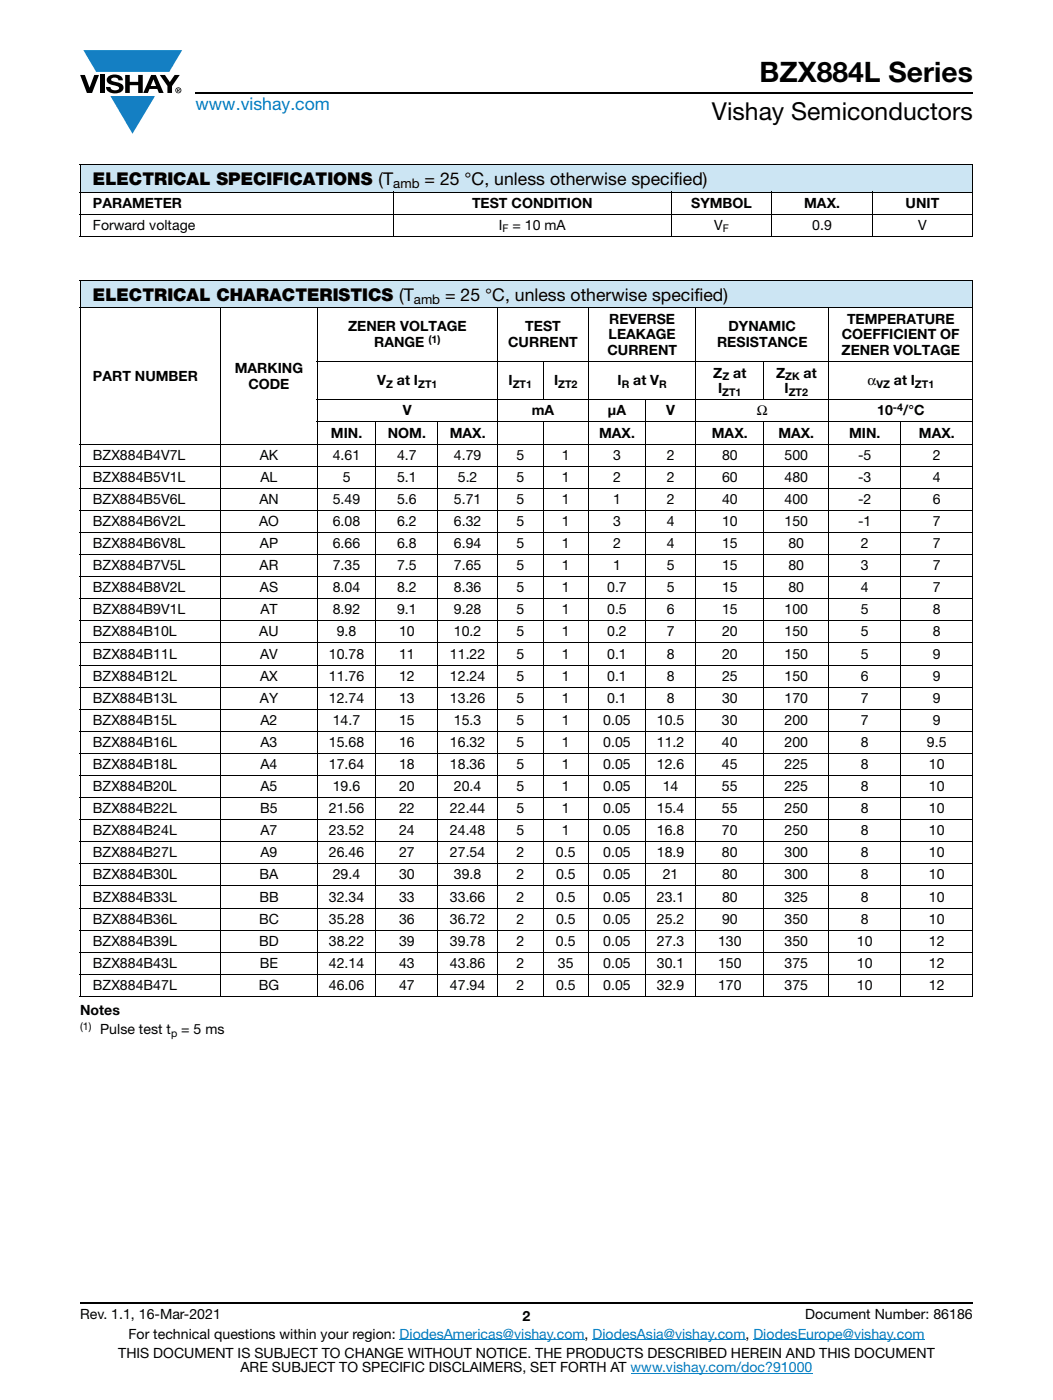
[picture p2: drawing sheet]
<svg xmlns="http://www.w3.org/2000/svg" width="210mm" height="279mm" viewBox="0 0 210 279" stroke-linecap="round" stroke-linejoin="round" font-family="sans-serif">
<g fill="#147fc3">
<path d="M16.6 10h19.7l-2.5 4.3h-1.2h-13.4z"/>
<path d="M22 19.2h8.9l-4.5 7.5z"/>
</g>
<g fill="#000">
<path d="M16 15h.9l1 2.5 .9-2.5h.9l-1.3 3.6h-1.1zM19.9 15h.9v3.6h-.9zM21.6 15.3a2.1 2.1 0 0 1 2.8 .3l.1 .4h-.9a.79 .79 0 0 0-.7-.5 .79 .79 0 0 0-.7 .4l.2 .3 1 .2a1.08 1.08 0 0 1 1.2 1 1.08 1.08 0 0 1-1.1 1.2 1.73 1.73 0 0 1-2.4-1.2h.9a.96 .96 0 0 0 .8 .6 .96 .96 0 0 0 1-.4 1.31 1.31 0 0 0-1.3-.6 1.03 1.03 0 0 1-1-.6 1.03 1.03 0 0 1 .1-1.1zM25 15h.9v1.3h1.7v-1.3h.9v3.6h-.9v-1.6h-1.7v1.6h-.9zM31.9 15h1l1 1.4 .9-1.4h1l-1.5 2.2v1.4h-.9v-1.4z"/>
<path d="M30.6 15.8l.5 1.4h-1zM30.1 15l-1.5 3.6h.9l.3-.8h1.6l.3 .8h.9l-1.5-3.6z"/>
<path d="M35.5 17.8h.2v.2h-.2zM35.3 17.7v.7h.2v-.3l.3 .3-.1-.3 .1-.2v-.2z"/>
<path d="M35.1 18a.46 .46 0 0 1 .9 0 .46 .46 0 0 1-.9 0zM35 18a.6 .6 0 0 0 1.2 0 .6 .6 0 0 0-1.2 0z"/>
</g>
<path d="M39 18.6h155M16 260h178" fill="none" stroke="#000" stroke-width=".36"/>
<path d="M79.7 267.4h36.9M118.2 267.4h30.5M125.8 274h36.2M150.2 267.4h34.2" fill="none" stroke="#007ec4" stroke-width=".2"/>
<path d="M16 32.8h178v5.5h-178z" fill="#cce5f3"/>
<g fill="#fff">
<path d="M16 38.3h62.4v4.4h-62.4z"/>
<path d="M78.4 38.3h55.5v4.4h-55.5z"/>
<path d="M133.9 38.3h20v4.4h-20z"/>
<path d="M153.9 38.3h20v4.4h-20z"/>
<path d="M173.9 38.3h20.1v4.4h-20.1z"/>
</g>
<path d="M16 56h178v5.5h-178z" fill="#cce5f3"/>
<g fill="#fff">
<path d="M16 61.5h28v27.1h-28z"/>
<path d="M44 61.5h19.2v27.1h-19.2z"/>
<path d="M63.2 61.5h36v10.7h-36z"/>
<path d="M99.2 61.5h18.2v10.7h-18.2z"/>
<path d="M117.4 61.5h21.3v10.7h-21.3z"/>
<path d="M138.7 61.5h26.6v10.7h-26.6z"/>
<path d="M165.3 61.5h28.7v10.7h-28.7z"/>
<path d="M63.2 72.2h36v7.6h-36z"/>
<path d="M99.2 72.2h9.1v7.6h-9.1z"/>
<path d="M108.3 72.2h9.1v7.6h-9.1z"/>
<path d="M117.4 72.2h21.3v7.6h-21.3z"/>
<path d="M138.7 72.2h13.6v7.6h-13.6z"/>
<path d="M152.3 72.2h13v7.6h-13z"/>
<path d="M165.3 72.2h28.7v7.6h-28.7z"/>
<path d="M63.2 79.8h36v4.4h-36z"/>
<path d="M99.2 79.8h18.2v4.4h-18.2z"/>
<path d="M117.4 79.8h11.3v4.4h-11.3z"/>
<path d="M128.7 79.8h10v4.4h-10z"/>
<path d="M138.7 79.8h26.6v4.4h-26.6z"/>
<path d="M165.3 79.8h28.7v4.4h-28.7z"/>
<path d="M63.2 84.2h11.8v4.4h-11.8z"/>
<path d="M75 84.2h12.3v4.4h-12.3z"/>
<path d="M87.3 84.2h11.9v4.4h-11.9z"/>
<path d="M99.2 84.2h29.5v4.4h-29.5z"/>
<path d="M128.7 84.2h23.6v4.4h-23.6z"/>
<path d="M152.3 84.2h13v4.4h-13z"/>
<path d="M165.3 84.2h14.3v4.4h-14.3z"/>
<path d="M179.6 84.2h14.4v4.4h-14.4z"/>
</g>
<g fill="none" stroke="#000" stroke-width=".2">
<path d="M15.9 32.8h178.2M15.9 38.3h178.2M16 32.9v14.1M78.4 38.2v9M133.9 38.2v9M153.9 38.2v9M173.9 38.2v9M194 32.9v14.1M15.9 42.7h178.2M15.9 47.1h178.2M15.9 56h178.2M16 56v142.8"/>
<path d="M194 56v142.8M15.9 61.5h178.2M44 61.4v137.6M63.2 72.2h130.9M63.2 79.8h130.9M63.2 61.4v137.6M99.2 61.4v137.6M108.3 72.1v7.8M117.4 61.4v137.6M128.7 79.7v119.3M138.7 61.4v137.6M152.3 72.1v7.8"/>
<path d="M165.3 61.4v137.6M15.9 88.6h178.2M15.9 93h178.2M15.9 97.4h178.2M63.2 84.2h130.9M75 84.1v114.9M87.3 84.1v114.9M108.3 84.1v114.9M152.3 84.1v114.9M179.6 84.1v114.9M15.9 101.8h178.2M15.9 106.3h178.2"/>
<path d="M15.9 110.7h178.2M15.9 115.1h178.2M15.9 119.5h178.2M15.9 123.9h178.2M15.9 128.3h178.2M15.9 132.7h178.2M15.9 137.1h178.2M15.9 141.5h178.2M15.9 146h178.2M15.9 150.4h178.2M15.9 154.8h178.2M15.9 159.2h178.2"/>
<path d="M15.9 163.6h178.2M15.9 168h178.2M15.9 172.4h178.2M15.9 176.8h178.2M15.9 181.2h178.2M15.9 185.6h178.2M15.9 190h178.2M15.9 194.5h178.2M15.9 198.9h178.2"/>
</g>
<text font-size="5.6" x="151.5" y="16.4">BZX884L Series</text>
<text font-size="4.9" x="142" y="23.9">Vishay Semiconductors</text>
<text font-size="3.5" fill="#007ec4" x="39" y="22">www.vishay.com</text>
<g font-size="3.5">
<text x="18.5" y="36.9">ELECTRICAL SPECIFICATIONS (T</text>
<text x="84.6" y="36.9">= 25 °C, unless otherwise specified)</text>
<text x="18.5" y="60.1">ELECTRICAL CHARACTERISTICS (T</text>
<text x="88.8" y="60.1">= 25 °C, unless otherwise specified)</text>
</g>
<g font-size="2.8">
<text x="18.5" y="41.4">PARAMETER</text>
<text x="94.1" y="41.4">TEST CONDITION</text>
<text x="137.8" y="41.4">SYMBOL</text>
<text x="160.4" y="41.4">MAX.</text>
<text x="180.6" y="41.4">UNIT</text>
<text x="18.5" y="45.8">Forward voltage</text>
<text x="99.5" y="45.8">I</text>
<text x="102.2" y="45.8">= 10 mA</text>
<text x="142.4" y="45.8">V</text>
<text x="162" y="45.8">0.9</text>
<text x="183.1" y="45.8">V</text>
<text x="121.5" y="64.6">REVERSE</text>
<text x="168.9" y="64.6">TEMPERATURE</text>
<text x="69.4" y="66.2">ZENER VOLTAGE</text>
<text x="74.6" y="69.3">RANGE</text>
<text x="101.3" y="69.3">CURRENT</text>
<text x="104.7" y="66.2">TEST</text>
<text x="121.1" y="70.9">CURRENT</text>
<text x="121.4" y="67.7">LEAKAGE</text>
<text x="143" y="69.3">RESISTANCE</text>
<text x="145.3" y="66.2">DYNAMIC</text>
<text x="167.8" y="70.9">ZENER VOLTAGE</text>
<text x="167.9" y="67.7">COEFFICIENT OF</text>
<text x="18.5" y="76">PART NUMBER</text>
<text x="46.8" y="74.4">MARKING</text>
<text x="49.5" y="77.5">CODE</text>
<text x="75.2" y="76.9">V</text>
<text x="79.2" y="76.9">at I</text>
<text x="101.4" y="76.9">I</text>
<text x="110.5" y="76.9">I</text>
<text x="123.1" y="76.9">I</text>
<text x="126.3" y="76.9">at V</text>
<text x="142.2" y="75.3">Z</text>
<text x="146.2" y="75.3">at</text>
<text x="154.7" y="75.3">Z</text>
<text x="160.3" y="75.3">at</text>
<text x="173" y="76.9">α</text>
<text x="178.2" y="76.9">at I</text>
<text x="80.3" y="82.9">V</text>
<text x="106" y="82.9">mA</text>
<text x="121.2" y="82.9">μA</text>
<text x="132.8" y="82.9">V</text>
<text x="143.2" y="78.5">I</text>
<text x="150.9" y="82.9">Ω</text>
<text x="156.5" y="78.5">I</text>
<text x="174.9" y="82.9">10</text>
<text x="180.1" y="82.9">/°C</text>
<text x="66" y="87.3">MIN.</text>
<text x="77.3" y="87.3">NOM.</text>
<text x="89.7" y="87.3">MAX.</text>
<text x="119.5" y="87.3">MAX.</text>
<text x="142" y="87.3">MAX.</text>
<text x="155.2" y="87.3">MAX.</text>
<text x="169.3" y="87.3">MIN.</text>
<text x="183.2" y="87.3">MAX.</text>
<text x="18.5" y="91.7">BZX884B4V7L</text>
<text x="51.8" y="91.7">AK</text>
<text x="66.4" y="91.7">4.61</text>
<text x="79.2" y="91.7">4.7</text>
<text x="90.5" y="91.7">4.79</text>
<text x="103" y="91.7">5</text>
<text x="112" y="91.7">1</text>
<text x="122.3" y="91.7">3</text>
<text x="132.9" y="91.7">2</text>
<text x="144" y="91.7">80</text>
<text x="156.4" y="91.7">500</text>
<text x="171.1" y="91.7">-5</text>
<text x="186" y="91.7">2</text>
<text x="18.5" y="96.1">BZX884B5V1L</text>
<text x="18.5" y="100.5">BZX884B5V6L</text>
<text x="51.7" y="100.5">AN</text>
<text x="51.9" y="96.1">AL</text>
<text x="66.4" y="100.5">5.49</text>
<text x="68.3" y="96.1">5</text>
<text x="79.2" y="100.5">5.6</text>
<text x="79.2" y="96.1">5.1</text>
<text x="90.5" y="100.5">5.71</text>
<text x="91.3" y="96.1">5.2</text>
<text x="103" y="100.5">5</text>
<text x="103" y="96.1">5</text>
<text x="112" y="100.5">1</text>
<text x="112" y="96.1">1</text>
<text x="122.3" y="100.5">1</text>
<text x="122.3" y="96.1">2</text>
<text x="132.9" y="100.5">2</text>
<text x="132.9" y="96.1">2</text>
<text x="144" y="100.5">40</text>
<text x="144" y="96.1">60</text>
<text x="156.4" y="100.5">400</text>
<text x="156.4" y="96.1">480</text>
<text x="171.1" y="100.5">-2</text>
<text x="171.1" y="96.1">-3</text>
<text x="186" y="100.5">6</text>
<text x="186" y="96.1">4</text>
<text x="18.5" y="105">BZX884B6V2L</text>
<text x="51.7" y="105">AO</text>
<text x="66.4" y="105">6.08</text>
<text x="79.2" y="105">6.2</text>
<text x="90.5" y="105">6.32</text>
<text x="103" y="105">5</text>
<text x="112" y="105">1</text>
<text x="122.3" y="105">3</text>
<text x="132.9" y="105">4</text>
<text x="144" y="105">10</text>
<text x="156.4" y="105">150</text>
<text x="171.1" y="105">-1</text>
<text x="186" y="105">7</text>
<text x="18.5" y="109.4">BZX884B6V8L</text>
<text x="18.5" y="113.8">BZX884B7V5L</text>
<text x="51.8" y="113.8">AR</text>
<text x="51.8" y="109.4">AP</text>
<text x="66.4" y="109.4">6.66</text>
<text x="66.4" y="113.8">7.35</text>
<text x="79.2" y="109.4">6.8</text>
<text x="79.2" y="113.8">7.5</text>
<text x="90.5" y="109.4">6.94</text>
<text x="90.5" y="113.8">7.65</text>
<text x="103" y="109.4">5</text>
<text x="103" y="113.8">5</text>
<text x="112" y="109.4">1</text>
<text x="112" y="113.8">1</text>
<text x="122.3" y="109.4">2</text>
<text x="122.3" y="113.8">1</text>
<text x="132.9" y="109.4">4</text>
<text x="132.9" y="113.8">5</text>
<text x="144" y="109.4">15</text>
<text x="144" y="113.8">15</text>
<text x="157.2" y="109.4">80</text>
<text x="157.2" y="113.8">80</text>
<text x="171.7" y="109.4">2</text>
<text x="171.7" y="113.8">3</text>
<text x="186" y="109.4">7</text>
<text x="186" y="113.8">7</text>
<text x="18.5" y="118.2">BZX884B8V2L</text>
<text x="51.8" y="118.2">AS</text>
<text x="66.4" y="118.2">8.04</text>
<text x="79.2" y="118.2">8.2</text>
<text x="90.5" y="118.2">8.36</text>
<text x="103" y="118.2">5</text>
<text x="112" y="118.2">1</text>
<text x="121.1" y="118.2">0.7</text>
<text x="132.9" y="118.2">5</text>
<text x="144" y="118.2">15</text>
<text x="157.2" y="118.2">80</text>
<text x="171.7" y="118.2">4</text>
<text x="186" y="118.2">7</text>
<text x="18.5" y="122.6">BZX884B9V1L</text>
<text x="51.9" y="122.6">AT</text>
<text x="66.4" y="122.6">8.92</text>
<text x="79.2" y="122.6">9.1</text>
<text x="90.5" y="122.6">9.28</text>
<text x="103" y="122.6">5</text>
<text x="112" y="122.6">1</text>
<text x="121.1" y="122.6">0.5</text>
<text x="132.9" y="122.6">6</text>
<text x="144" y="122.6">15</text>
<text x="156.4" y="122.6">100</text>
<text x="171.7" y="122.6">5</text>
<text x="186" y="122.6">8</text>
<text x="18.5" y="127">BZX884B10L</text>
<text x="18.5" y="131.4">BZX884B11L</text>
<text x="51.7" y="127">AU</text>
<text x="51.9" y="131.4">AV</text>
<text x="65.6" y="131.4">10.78</text>
<text x="67.1" y="127">9.8</text>
<text x="79.6" y="127">10</text>
<text x="79.6" y="131.4">11</text>
<text x="89.7" y="131.4">11.22</text>
<text x="90.5" y="127">10.2</text>
<text x="103" y="127">5</text>
<text x="103" y="131.4">5</text>
<text x="112" y="127">1</text>
<text x="112" y="131.4">1</text>
<text x="121.1" y="127">0.2</text>
<text x="121.1" y="131.4">0.1</text>
<text x="132.9" y="131.4">8</text>
<text x="132.9" y="127">7</text>
<text x="144" y="131.4">20</text>
<text x="144" y="127">20</text>
<text x="156.4" y="131.4">150</text>
<text x="156.4" y="127">150</text>
<text x="171.7" y="131.4">5</text>
<text x="171.7" y="127">5</text>
<text x="186" y="131.4">9</text>
<text x="186" y="127">8</text>
<text x="18.5" y="135.8">BZX884B12L</text>
<text x="51.9" y="135.8">AX</text>
<text x="65.6" y="135.8">11.76</text>
<text x="79.6" y="135.8">12</text>
<text x="89.7" y="135.8">12.24</text>
<text x="103" y="135.8">5</text>
<text x="112" y="135.8">1</text>
<text x="121.1" y="135.8">0.1</text>
<text x="132.9" y="135.8">8</text>
<text x="144" y="135.8">25</text>
<text x="156.4" y="135.8">150</text>
<text x="171.7" y="135.8">6</text>
<text x="186" y="135.8">9</text>
<text x="18.5" y="140.2">BZX884B13L</text>
<text x="51.8" y="140.2">AY</text>
<text x="65.6" y="140.2">12.74</text>
<text x="79.6" y="140.2">13</text>
<text x="89.7" y="140.2">13.26</text>
<text x="103" y="140.2">5</text>
<text x="112" y="140.2">1</text>
<text x="121.1" y="140.2">0.1</text>
<text x="132.9" y="140.2">8</text>
<text x="144" y="140.2">30</text>
<text x="156.4" y="140.2">170</text>
<text x="171.7" y="140.2">7</text>
<text x="186" y="140.2">9</text>
<text x="18.5" y="144.7">BZX884B15L</text>
<text x="18.5" y="149.1">BZX884B16L</text>
<text x="51.9" y="144.7">A2</text>
<text x="51.9" y="149.1">A3</text>
<text x="65.6" y="149.1">15.68</text>
<text x="66.4" y="144.7">14.7</text>
<text x="79.6" y="144.7">15</text>
<text x="79.6" y="149.1">16</text>
<text x="89.7" y="149.1">16.32</text>
<text x="90.5" y="144.7">15.3</text>
<text x="103" y="144.7">5</text>
<text x="103" y="149.1">5</text>
<text x="112" y="144.7">1</text>
<text x="112" y="149.1">1</text>
<text x="120.3" y="144.7">0.05</text>
<text x="120.3" y="149.1">0.05</text>
<text x="131" y="144.7">10.5</text>
<text x="131" y="149.1">11.2</text>
<text x="144" y="144.7">30</text>
<text x="144" y="149.1">40</text>
<text x="156.4" y="144.7">200</text>
<text x="156.4" y="149.1">200</text>
<text x="171.7" y="144.7">7</text>
<text x="171.7" y="149.1">8</text>
<text x="184.8" y="149.1">9.5</text>
<text x="186" y="144.7">9</text>
<text x="18.5" y="153.5">BZX884B18L</text>
<text x="51.9" y="153.5">A4</text>
<text x="65.6" y="153.5">17.64</text>
<text x="79.6" y="153.5">18</text>
<text x="89.7" y="153.5">18.36</text>
<text x="103" y="153.5">5</text>
<text x="112" y="153.5">1</text>
<text x="120.3" y="153.5">0.05</text>
<text x="131" y="153.5">12.6</text>
<text x="144" y="153.5">45</text>
<text x="156.4" y="153.5">225</text>
<text x="171.7" y="153.5">8</text>
<text x="185.2" y="153.5">10</text>
<text x="18.5" y="157.9">BZX884B20L</text>
<text x="51.9" y="157.9">A5</text>
<text x="66.4" y="157.9">19.6</text>
<text x="79.6" y="157.9">20</text>
<text x="90.5" y="157.9">20.4</text>
<text x="103" y="157.9">5</text>
<text x="112" y="157.9">1</text>
<text x="120.3" y="157.9">0.05</text>
<text x="132.2" y="157.9">14</text>
<text x="144" y="157.9">55</text>
<text x="156.4" y="157.9">225</text>
<text x="171.7" y="157.9">8</text>
<text x="185.2" y="157.9">10</text>
<text x="18.5" y="162.3">BZX884B22L</text>
<text x="18.5" y="166.7">BZX884B24L</text>
<text x="51.9" y="162.3">B5</text>
<text x="51.9" y="166.7">A7</text>
<text x="65.6" y="162.3">21.56</text>
<text x="65.6" y="166.7">23.52</text>
<text x="79.6" y="162.3">22</text>
<text x="79.6" y="166.7">24</text>
<text x="89.7" y="162.3">22.44</text>
<text x="89.7" y="166.7">24.48</text>
<text x="103" y="166.7">5</text>
<text x="103" y="162.3">5</text>
<text x="112" y="166.7">1</text>
<text x="112" y="162.3">1</text>
<text x="120.3" y="166.7">0.05</text>
<text x="120.3" y="162.3">0.05</text>
<text x="131" y="166.7">16.8</text>
<text x="131" y="162.3">15.4</text>
<text x="144" y="166.7">70</text>
<text x="144" y="162.3">55</text>
<text x="156.4" y="166.7">250</text>
<text x="156.4" y="162.3">250</text>
<text x="171.7" y="166.7">8</text>
<text x="171.7" y="162.3">8</text>
<text x="185.2" y="166.7">10</text>
<text x="185.2" y="162.3">10</text>
<text x="18.5" y="171.1">BZX884B27L</text>
<text x="51.9" y="171.1">A9</text>
<text x="65.6" y="171.1">26.46</text>
<text x="79.6" y="171.1">27</text>
<text x="89.7" y="171.1">27.54</text>
<text x="103" y="171.1">2</text>
<text x="110.9" y="171.1">0.5</text>
<text x="120.3" y="171.1">0.05</text>
<text x="131" y="171.1">18.9</text>
<text x="144" y="171.1">80</text>
<text x="156.4" y="171.1">300</text>
<text x="171.7" y="171.1">8</text>
<text x="185.2" y="171.1">10</text>
<text x="18.5" y="175.5">BZX884B30L</text>
<text x="18.5" y="179.9">BZX884B33L</text>
<text x="51.7" y="179.9">BB</text>
<text x="51.8" y="175.5">BA</text>
<text x="65.6" y="179.9">32.34</text>
<text x="66.4" y="175.5">29.4</text>
<text x="79.6" y="175.5">30</text>
<text x="79.6" y="179.9">33</text>
<text x="89.7" y="179.9">33.66</text>
<text x="90.5" y="175.5">39.8</text>
<text x="103" y="175.5">2</text>
<text x="103" y="179.9">2</text>
<text x="110.9" y="175.5">0.5</text>
<text x="110.9" y="179.9">0.5</text>
<text x="120.3" y="175.5">0.05</text>
<text x="120.3" y="179.9">0.05</text>
<text x="131" y="179.9">23.1</text>
<text x="132.2" y="175.5">21</text>
<text x="144" y="175.5">80</text>
<text x="144" y="179.9">80</text>
<text x="156.4" y="175.5">300</text>
<text x="156.4" y="179.9">325</text>
<text x="171.7" y="175.5">8</text>
<text x="171.7" y="179.9">8</text>
<text x="185.2" y="175.5">10</text>
<text x="185.3" y="179.9">10</text>
<text x="18.5" y="184.3">BZX884B36L</text>
<text x="51.7" y="184.3">BC</text>
<text x="65.6" y="184.3">35.28</text>
<text x="79.6" y="184.3">36</text>
<text x="89.7" y="184.3">36.72</text>
<text x="103" y="184.3">2</text>
<text x="110.9" y="184.3">0.5</text>
<text x="120.3" y="184.3">0.05</text>
<text x="131" y="184.3">25.2</text>
<text x="144" y="184.3">90</text>
<text x="156.4" y="184.3">350</text>
<text x="171.7" y="184.3">8</text>
<text x="185.3" y="184.3">10</text>
<text x="18.5" y="188.7">BZX884B39L</text>
<text x="51.7" y="188.7">BD</text>
<text x="65.6" y="188.7">38.22</text>
<text x="79.6" y="188.7">39</text>
<text x="89.7" y="188.7">39.78</text>
<text x="103" y="188.7">2</text>
<text x="110.9" y="188.7">0.5</text>
<text x="120.3" y="188.7">0.05</text>
<text x="131" y="188.7">27.3</text>
<text x="143.2" y="188.7">130</text>
<text x="156.4" y="188.7">350</text>
<text x="170.9" y="188.7">10</text>
<text x="185.2" y="188.7">12</text>
<text x="18.5" y="193.2">BZX884B43L</text>
<text x="18.5" y="197.6">BZX884B47L</text>
<text x="51.6" y="197.6">BG</text>
<text x="51.8" y="193.2">BE</text>
<text x="65.6" y="193.2">42.14</text>
<text x="65.6" y="197.6">46.06</text>
<text x="79.6" y="193.2">43</text>
<text x="79.6" y="197.6">47</text>
<text x="89.7" y="193.2">43.86</text>
<text x="89.7" y="197.6">47.94</text>
<text x="103" y="193.2">2</text>
<text x="103" y="197.6">2</text>
<text x="110.9" y="197.6">0.5</text>
<text x="111.3" y="193.2">35</text>
<text x="120.3" y="193.2">0.05</text>
<text x="120.3" y="197.6">0.05</text>
<text x="131" y="197.6">32.9</text>
<text x="131" y="193.2">30.1</text>
<text x="143.2" y="197.6">170</text>
<text x="143.2" y="193.2">150</text>
<text x="156.4" y="197.6">375</text>
<text x="156.4" y="193.2">375</text>
<text x="170.9" y="197.6">10</text>
<text x="170.9" y="193.2">10</text>
<text x="185.3" y="197.6">12</text>
<text x="185.3" y="193.2">12</text>
<text x="16" y="202.5">Notes</text>
<text x="20" y="206.4">Pulse test t</text>
<text x="36.1" y="206.4">= 5 ms</text>
<text x="16" y="263.3">Rev. 1.1, 16-Mar-2021</text>
<text x="104.2" y="263.6">2</text>
<text x="160.6" y="263.3">Document Number: 86186</text>
<text x="25.6" y="267.1">For technical questions within your region: DiodesAmericas@vishay.com, DiodesAsia@vishay.com, DiodesEurope@vishay.com</text>
<text x="23.6" y="271">THIS DOCUMENT IS SUBJECT TO CHANGE WITHOUT NOTICE. THE PRODUCTS DESCRIBED HEREIN AND THIS DOCUMENT</text>
<text x="48" y="273.8">ARE SUBJECT TO SPECIFIC DISCLAIMERS, SET FORTH AT www.vishay.com/doc?91000</text>
</g>
<g font-size="2.6">
<text x="78.4" y="37.6">amb</text>
<text x="82.5" y="60.7">amb</text>
</g>
<g font-size="2.1">
<text x="100.2" y="46.3">F</text>
<text x="144.1" y="46.3">F</text>
<text x="85.4" y="68.5">(1)</text>
<text x="77" y="77.4">Z</text>
<text x="83.4" y="77.4">ZT1</text>
<text x="102.3" y="77.4">ZT1</text>
<text x="111.3" y="77.4">ZT2</text>
<text x="124" y="77.4">R</text>
<text x="131.4" y="77.4">R</text>
<text x="144.1" y="75.8">Z</text>
<text x="156.6" y="75.8">ZK</text>
<text x="174.8" y="77.4">VZ</text>
<text x="182.5" y="77.4">ZT1</text>
<text x="144" y="79">ZT1</text>
<text x="157.3" y="79">ZT2</text>
<text x="178.1" y="82.1">-4</text>
<text x="16" y="205.6">(1)</text>
<text x="34.1" y="206.9">p</text>
</g>
</svg>
